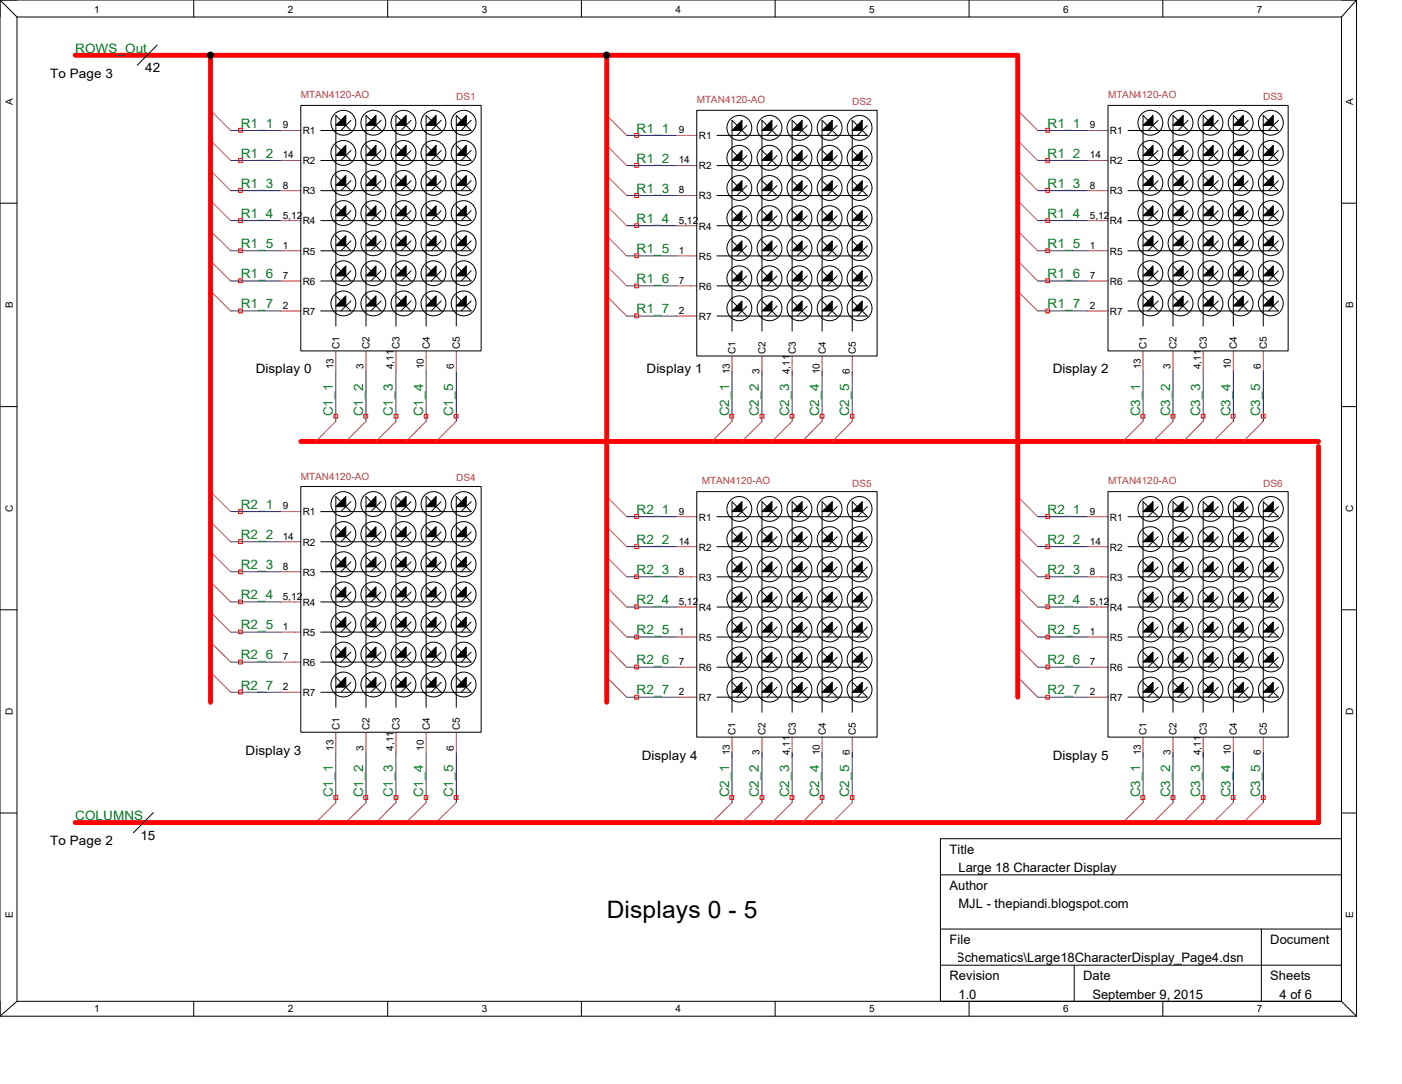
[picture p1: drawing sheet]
<svg xmlns="http://www.w3.org/2000/svg" width="279mm" height="216mm" viewBox="0 0 279 216" stroke-linecap="round" stroke-linejoin="round" font-family="sans-serif">
<path d="M15 11h187.8v127.9M42 11v128.9M120.9 11v128.9M59.9 87.9h202.9M262.8 88.9v74.9h-247.8" fill="none" stroke="#f00" stroke-width=".97"/>
<g fill="none" stroke="#00f" stroke-width=".2">
<path d="M46 26h10M46 32h10M46 38h10M124.9 27h10M124.9 33h10M124.9 38.9h10M206.8 26h10M206.8 32h10M206.8 38h10M46 43.9h10M46 50h10M46 56h10"/>
<path d="M124.9 45h10M124.9 51h10M124.9 56.9h10M206.8 43.9h10M206.8 50h10M206.8 56h10M46 61.9h10M66.9 73.9v10M72.9 73.9v10M78.9 73.9v10M84.9 73.9v10M90.9 73.9v10"/>
<path d="M124.9 62.9h10M145.9 73.9v10M151.8 73.9v10M157.9 73.9v10M163.8 73.9v10M169.8 73.9v10M206.8 61.9h10M227.8 73.9v10M233.8 73.9v10M239.8 73.9v10M245.8 73.9v10M251.8 73.9v10"/>
<path d="M46 101.9h10M46 107.9h10M46 113.9h10M46 119.9h10M124.9 102.9h10M124.9 108.9h10M124.9 114.9h10M206.8 102.9h10M206.8 108.9h10M206.8 114.9h10M46 125.9h10M46 131.9h10"/>
<path d="M46 137.9h10M124.9 120.9h10M124.9 126.9h10M124.9 132.9h10M124.9 138.9h10M206.8 120.9h10M206.8 126.9h10M206.8 132.9h10M206.8 138.9h10M66.9 149.9v10M72.9 149.9v10M78.9 149.9v10"/>
<path d="M84.9 149.9v10M90.9 149.9v10M145.9 149.9v10M151.8 149.9v10M157.9 149.9v10M163.8 149.9v10M169.8 149.9v10M227.8 149.9v10M233.8 149.9v10M239.8 149.9v10M245.8 149.9v10M251.8 149.9v10"/>
</g>
<g fill="none" stroke="#c04040" stroke-width=".2">
<path d="M42 22l4 4M42 28l4 4M42 34l4 4M42 40l4 3.9M56 26h3.9M56 32h3.9M56 38h3.9M120.9 23l4 4M120.9 29l4 4M120.9 35l4 3.9M134.9 27h4M134.9 33h4"/>
<path d="M134.9 38.9h4M202.8 22l4 4M202.8 28l4 4M202.8 34l4 4M202.8 40l4 3.9M216.8 26h4M216.8 32h4M216.8 38h4M42 46l4 4M42 51.9l4 4.1M42 58l4 3.9M56 43.9h3.9"/>
<path d="M56 50h3.9M56 56h3.9M120.9 41l4 4M120.9 46.9l4 4.1M120.9 53l4 3.9M120.9 58.9l4 4M134.9 45h4M134.9 51h4M134.9 56.9h4M202.8 46l4 4M202.8 51.9l4 4.1M202.8 58l4 3.9"/>
<path d="M216.8 43.9h4M216.8 50h4M216.8 56h4M56 61.9h3.9M66.9 69.9v4M72.9 69.9v4M78.9 69.9v4M84.9 69.9v4M90.9 69.9v4M134.9 62.9h4M145.9 71v3.9M151.8 71v3.9"/>
<path d="M157.9 71v3.9M163.8 71v3.9M169.8 71v3.9M216.8 61.9h4M227.8 69.9v4M233.8 69.9v4M239.8 69.9v4M245.8 69.9v4M251.8 69.9v4M42 97.9l4 4M66.9 83.9l-4 4M72.9 83.9l-4 4"/>
<path d="M78.9 83.9l-4 4M84.9 83.9l-4 4M90.9 83.9l-4 4M120.9 98.9l4 4M145.9 83.9l-4 4M151.8 83.9l-3.9 4M157.9 83.9l-4.1 4M163.8 83.9l-3.9 4M169.8 83.9l-3.9 4M202.8 98.9l4 4M227.8 83.9l-4 4M233.8 83.9l-4 4"/>
<path d="M239.8 83.9l-4 4M245.8 83.9l-4 4M251.8 83.9l-4 4M42 103.9l4 4M42 109.9l4 4M42 115.9l4 4M56 101.9h3.9M56 107.9h3.9M56 113.9h3.9M56 119.9h3.9M120.9 104.9l4 4M120.9 110.9l4 4"/>
<path d="M120.9 116.9l4 4M134.9 102.9h4M134.9 108.9h4M134.9 114.9h4M202.8 104.9l4 4M202.8 110.9l4 4M202.8 116.9l4 4M216.8 102.9h4M216.8 108.9h4M216.8 114.9h4M42 121.9l4 4M42 127.9l4 4"/>
<path d="M42 133.9l4 4M56 125.9h3.9M56 131.9h3.9M56 137.9h3.9M120.9 122.9l4 4M120.9 128.9l4 4M120.9 134.9l4 4M134.9 120.9h4M134.9 126.9h4M134.9 132.9h4M134.9 138.9h4M202.8 122.9l4 4"/>
<path d="M202.8 128.9l4 4M202.8 134.9l4 4M216.8 120.9h4M216.8 126.9h4M216.8 132.9h4M216.8 138.9h4M66.9 159.9l-4 3.9M66.9 145.9v4M72.9 159.9l-4 3.9M72.9 145.9v4M78.9 159.9l-4 3.9M78.9 145.9v4"/>
<path d="M84.9 159.9l-4 3.9M84.9 145.9v4M90.9 159.9l-4 3.9M90.9 145.9v4M145.9 146.9v4M145.9 159.9l-4 3.9M151.8 146.9v4M151.8 159.9l-3.9 3.9M157.9 146.9v4M157.9 159.9l-4.1 3.9M163.8 146.9v4M163.8 159.9l-3.9 3.9"/>
<path d="M169.8 146.9v4M169.8 159.9l-3.9 3.9M227.8 146.9v4M227.8 159.9l-4 3.9M233.8 146.9v4M233.8 159.9l-4 3.9M239.8 146.9v4M239.8 159.9l-4 3.9M245.8 146.9v4M245.8 159.9l-4 3.9M251.8 146.9v4M251.8 159.9l-4 3.9"/>
</g>
<g fill="none" stroke="#f00" stroke-width=".2">
<path d="M47.5 25.6h.8v.7h-.8zM47.5 31.6h.8v.7h-.8zM47.5 37.5h.8v.8h-.8zM126.5 26.6h.8v.7h-.8zM126.5 32.6h.8v.7h-.8zM126.5 38.6h.8v.7h-.8zM208.4 25.6h.8v.7h-.8zM208.4 31.6h.8v.7h-.8zM208.4 37.5h.8v.8h-.8zM47.5 43.6h.8v.7h-.8zM47.5 49.6h.8v.7h-.8zM47.5 55.5h.8v.8h-.8z"/>
<path d="M126.5 44.6h.8v.7h-.8zM126.5 50.5h.8v.8h-.8zM126.5 56.6h.8v.7h-.8zM208.4 43.6h.8v.7h-.8zM208.4 49.6h.8v.7h-.8zM208.4 55.5h.8v.8h-.8zM47.5 61.6h.8v.7h-.8zM126.5 62.5h.8v.8h-.8zM208.4 61.6h.8v.7h-.8zM66.5 82.5h.8v.8h-.8zM72.5 82.5h.8v.8h-.8zM78.5 82.5h.8v.8h-.8z"/>
<path d="M84.5 82.5h.8v.8h-.8zM90.5 82.5h.8v.8h-.8zM145.5 82.5h.7v.8h-.7zM151.5 82.5h.7v.8h-.7zM157.4 82.5h.8v.8h-.8zM163.4 82.5h.8v.8h-.8zM169.5 82.5h.7v.8h-.7zM227.4 82.5h.7v.8h-.7zM233.4 82.5h.7v.8h-.7zM239.4 82.5h.7v.8h-.7zM245.4 82.5h.7v.8h-.7zM251.4 82.5h.7v.8h-.7z"/>
<path d="M47.5 101.5h.8v.8h-.8zM47.5 107.5h.8v.7h-.8zM47.5 113.5h.8v.8h-.8zM47.5 119.5h.8v.7h-.8zM126.5 102.5h.8v.8h-.8zM126.5 108.5h.8v.8h-.8zM126.5 114.5h.8v.7h-.8zM208.4 102.5h.8v.8h-.8zM208.4 108.5h.8v.8h-.8zM208.4 114.5h.8v.7h-.8zM47.5 125.5h.8v.7h-.8zM47.5 131.5h.8v.7h-.8z"/>
<path d="M47.5 137.5h.8v.7h-.8zM126.5 120.5h.8v.7h-.8zM126.5 126.5h.8v.8h-.8zM126.5 132.5h.8v.7h-.8zM126.5 138.5h.8v.7h-.8zM208.4 120.5h.8v.7h-.8zM208.4 126.5h.8v.8h-.8zM208.4 132.5h.8v.7h-.8zM208.4 138.5h.8v.7h-.8zM66.5 158.5h.8v.7h-.8zM72.5 158.5h.8v.7h-.8zM78.5 158.5h.8v.7h-.8z"/>
<path d="M84.5 158.5h.8v.7h-.8zM90.5 158.5h.8v.7h-.8zM145.5 158.5h.7v.7h-.7zM151.5 158.5h.7v.7h-.7zM157.4 158.5h.8v.7h-.8zM163.4 158.5h.8v.7h-.8zM169.5 158.5h.7v.7h-.7zM227.4 158.5h.7v.7h-.7zM233.4 158.5h.7v.7h-.7zM239.4 158.5h.7v.7h-.7zM245.4 158.5h.7v.7h-.7zM251.4 158.5h.7v.7h-.7z"/>
</g>
<g fill="none" stroke="#000" stroke-width=".2">
<path d="M0 0h270.3M0 0v202.4M0 0l3.4 3.4M3.4 3.4h263.9M3.4 3.4v196M31.3 9l-4 4M38.6 0v3.4M77.3 0v3.4M115.9 0v3.4M154.5 0v3.4M193.1 0v3.4M231.7 0v3.4"/>
<path d="M267.3 3.4v196M270.3 0v202.4M270.3 0l-3 3.4M59.9 21h36v48.9h-36zM63.9 26h30l-3-3v41.9M66.9 29l3 3M66.9 35l3 3M69.9 26l-3-3v41.9M69.9 24l-2 2M69.9 30l-2 2M69.9 36l-2 2M72.9 29l3 3"/>
<path d="M72.9 35l3 3M75.9 26l-3-3v41.9M75.9 24l-2 2M75.9 30l-2 2M75.9 36l-2 2M78.9 29l3 3M78.9 35l3 3M81.9 26l-3-3v41.9M81.9 24l-2 2M81.9 30l-2 2M81.9 36l-2 2M84.9 35l3 3"/>
<path d="M84.9 29l3 3M87.9 26l-3-3v41.9M87.9 24l-2 2M87.9 30l-2 2M87.9 36l-2 2M90.9 29l3 3h-30M90.9 35l3 3h-30M93.9 24l-2 2M93.9 30l-2 2M93.9 36l-2 2M138.9 22h35.9v48.9h-35.9zM142.9 27h29.9l-3-3v42"/>
<path d="M145.9 30l2.9 3M145.9 36l2.9 2.9M148.8 27l-2.9-3v42M148.8 25l-1.9 2M148.8 31l-1.9 2M148.8 37l-1.9 1.9M151.8 30l3.1 3M151.8 36l3.1 2.9M154.9 27l-3.1-3v42M154.9 25l-2 2M154.9 37l-2 1.9M154.9 31l-2 2"/>
<path d="M157.9 30l3 3M157.9 36l3 2.9M160.9 27l-3-3v42M160.9 25l-2.1 2M160.9 31l-2.1 2M160.9 37l-2.1 1.9M163.8 30l3 3M163.8 36l3 2.9M166.8 27l-3-3v42M166.8 25l-2 2M166.8 31l-2 2M166.8 37l-2 1.9"/>
<path d="M169.8 30l3 3h-29.9M169.8 36l3 2.9h-29.9M172.8 25l-1.9 2M172.8 31l-1.9 2M172.8 37l-1.9 1.9M220.8 21h35.9v48.9h-35.9zM224.8 26h30l-3-3v41.9M227.8 29l3 3M227.8 35l3 3M230.8 26l-3-3v41.9M230.8 24l-2 2M230.8 30l-2 2"/>
<path d="M230.8 36l-2 2M233.8 29l3 3M233.8 35l3 3M236.8 26l-3-3v41.9M236.8 24l-2 2M236.8 30l-2 2M236.8 36l-2 2M239.8 29l3 3M239.8 35l3 3M242.8 26l-3-3v41.9M242.8 24l-2 2M242.8 30l-2 2"/>
<path d="M242.8 36l-2 2M245.8 29l3 3M245.8 35l3 3M248.8 26l-3-3v41.9M248.8 24l-2 2M248.8 30l-2 2M248.8 36l-2 2M251.8 29l3 3h-30M251.8 35l3 3h-30M254.8 24l-2 2M254.8 30l-2 2M254.8 36l-2 2"/>
<path d="M0 40.5h3.4M66.9 41l3 2.9M66.9 46.9l3 3.1M66.9 53l3 3M66.9 58.9l3 3M69.9 42l-2 1.9M69.9 48l-2 2M69.9 59.9l-2 2M69.9 53.9l-2 2.1M72.9 41l3 2.9M72.9 53l3 3M72.9 46.9l3 3.1"/>
<path d="M72.9 58.9l3 3M75.9 53.9l-2 2.1M75.9 42l-2 1.9M75.9 48l-2 2M75.9 59.9l-2 2M78.9 41l3 2.9M78.9 58.9l3 3M78.9 53l3 3M78.9 46.9l3 3.1M81.9 42l-2 1.9M81.9 48l-2 2M81.9 59.9l-2 2"/>
<path d="M81.9 53.9l-2 2.1M84.9 41l3 2.9M84.9 58.9l3 3M84.9 53l3 3M84.9 46.9l3 3.1M87.9 42l-2 1.9M87.9 48l-2 2M87.9 53.9l-2 2.1M87.9 59.9l-2 2M90.9 41l3 2.9h-30M90.9 46.9l3 3.1h-30M90.9 53l3 3h-30"/>
<path d="M90.9 58.9l3 3h-30M93.9 42l-2 1.9M93.9 48l-2 2M93.9 53.9l-2 2.1M93.9 59.9l-2 2M145.9 42l2.9 3M145.9 48l2.9 3M145.9 53.9l2.9 3M145.9 59.9l2.9 3M148.8 43l-1.9 2M148.8 54.9l-1.9 2M148.8 48.9l-1.9 2.1"/>
<path d="M151.8 42l3.1 3M151.8 48l3.1 3M151.8 53.9l3.1 3M151.8 59.9l3.1 3M154.9 43l-2 2M154.9 54.9l-2 2M154.9 48.9l-2 2.1M157.9 48l3 3M157.9 42l3 3M157.9 53.9l3 3M157.9 59.9l3 3M160.9 48.9l-2.1 2.1"/>
<path d="M160.9 43l-2.1 2M160.9 54.9l-2.1 2M163.8 42l3 3M163.8 59.9l3 3M163.8 48l3 3M163.8 53.9l3 3M166.8 43l-2 2M166.8 48.9l-2 2.1M166.8 54.9l-2 2M169.8 42l3 3h-29.9M169.8 53.9l3 3h-29.9M169.8 48l3 3h-29.9"/>
<path d="M169.8 59.9l3 3h-29.9M172.8 43l-1.9 2M172.8 48.9l-1.9 2.1M172.8 54.9l-1.9 2M227.8 41l3 2.9M227.8 46.9l3 3.1M227.8 53l3 3M227.8 58.9l3 3M230.8 53.9l-2 2.1M230.8 42l-2 1.9M230.8 48l-2 2M230.8 59.9l-2 2"/>
<path d="M233.8 41l3 2.9M233.8 46.9l3 3.1M233.8 58.9l3 3M233.8 53l3 3M236.8 42l-2 1.9M236.8 48l-2 2M236.8 59.9l-2 2M236.8 53.9l-2 2.1M239.8 46.9l3 3.1M239.8 41l3 2.9M239.8 58.9l3 3M239.8 53l3 3"/>
<path d="M242.8 42l-2 1.9M242.8 48l-2 2M242.8 59.9l-2 2M242.8 53.9l-2 2.1M245.8 41l3 2.9M245.8 46.9l3 3.1M245.8 53l3 3M245.8 58.9l3 3M248.8 42l-2 1.9M248.8 48l-2 2M248.8 53.9l-2 2.1M248.8 59.9l-2 2"/>
<path d="M251.8 41l3 2.9h-30M251.8 46.9l3 3.1h-30M251.8 53l3 3h-30M251.8 58.9l3 3h-30M254.8 42l-2 1.9M254.8 48l-2 2M254.8 53.9l-2 2.1M254.8 59.9l-2 2M267.3 40.5h3M148.8 61l-1.9 1.9M154.9 61l-2 1.9M160.9 61l-2.1 1.9"/>
<path d="M166.8 61l-2 1.9M172.8 61l-1.9 1.9M0 81h3.4M59.9 96.9h36v48.9h-36zM69.9 99.9l-2 2M75.9 99.9l-2 2M81.9 99.9l-2 2M87.9 99.9l-2 2M93.9 99.9l-2 2M138.9 97.9h35.9v48.9h-35.9zM220.8 97.9h35.9v48.9h-35.9zM267.3 81h3"/>
<path d="M63.9 101.9h30l-3-3v42M66.9 104.9l3 3M66.9 110.9l3 3M66.9 116.9l3 3M69.9 101.9l-3-3v42M69.9 111.9l-2 2M69.9 117.9l-2 2M69.9 105.9l-2 2M72.9 104.9l3 3M72.9 110.9l3 3M72.9 116.9l3 3M75.9 101.9l-3-3v42"/>
<path d="M75.9 105.9l-2 2M75.9 111.9l-2 2M75.9 117.9l-2 2M78.9 104.9l3 3M78.9 110.9l3 3M78.9 116.9l3 3M81.9 101.9l-3-3v42M81.9 105.9l-2 2M81.9 117.9l-2 2M81.9 111.9l-2 2M84.9 104.9l3 3M84.9 110.9l3 3"/>
<path d="M84.9 116.9l3 3M87.9 101.9l-3-3v42M87.9 105.9l-2 2M87.9 111.9l-2 2M87.9 117.9l-2 2M90.9 104.9l3 3h-30M90.9 110.9l3 3h-30M90.9 116.9l3 3h-30M93.9 105.9l-2 2M93.9 111.9l-2 2M93.9 117.9l-2 2M142.9 102.9h29.9l-3-3v42"/>
<path d="M145.9 105.9l2.9 3M145.9 111.9l2.9 3M145.9 117.9l2.9 3M148.8 102.9l-2.9-3v42M148.8 100.9l-1.9 2M148.8 106.9l-1.9 2M148.8 112.9l-1.9 2M148.8 118.9l-1.9 2M151.8 111.9l3.1 3M151.8 105.9l3.1 3M151.8 117.9l3.1 3M154.9 102.9l-3.1-3v42"/>
<path d="M154.9 100.9l-2 2M154.9 112.9l-2 2M154.9 106.9l-2 2M154.9 118.9l-2 2M157.9 117.9l3 3M157.9 105.9l3 3M157.9 111.9l3 3M160.9 102.9l-3-3v42M160.9 100.9l-2.1 2M160.9 106.9l-2.1 2M160.9 118.9l-2.1 2M160.9 112.9l-2.1 2"/>
<path d="M163.8 111.9l3 3M163.8 105.9l3 3M163.8 117.9l3 3M166.8 102.9l-3-3v42M166.8 100.9l-2 2M166.8 106.9l-2 2M166.8 112.9l-2 2M166.8 118.9l-2 2M169.8 111.9l3 3h-29.9M169.8 105.9l3 3h-29.9M169.8 117.9l3 3h-29.9M172.8 100.9l-1.9 2"/>
<path d="M172.8 106.9l-1.9 2M172.8 112.9l-1.9 2M172.8 118.9l-1.9 2M224.8 102.9h30l-3-3v42M227.8 105.9l3 3M227.8 111.9l3 3M227.8 117.9l3 3M230.8 102.9l-3-3v42M230.8 100.9l-2 2M230.8 118.9l-2 2M230.8 106.9l-2 2M230.8 112.9l-2 2"/>
<path d="M233.8 105.9l3 3M233.8 111.9l3 3M233.8 117.9l3 3M236.8 102.9l-3-3v42M236.8 100.9l-2 2M236.8 106.9l-2 2M236.8 112.9l-2 2M236.8 118.9l-2 2M239.8 105.9l3 3M239.8 117.9l3 3M239.8 111.9l3 3M242.8 102.9l-3-3v42"/>
<path d="M242.8 100.9l-2 2M242.8 106.9l-2 2M242.8 112.9l-2 2M242.8 118.9l-2 2M245.8 105.9l3 3M245.8 111.9l3 3M245.8 117.9l3 3M248.8 102.9l-3-3v42M248.8 100.9l-2 2M248.8 106.9l-2 2M248.8 112.9l-2 2M248.8 118.9l-2 2"/>
<path d="M251.8 105.9l3 3h-30M251.8 111.9l3 3h-30M251.8 117.9l3 3h-30M254.8 100.9l-2 2M254.8 106.9l-2 2M254.8 112.9l-2 2M254.8 118.9l-2 2M0 121.5h3.4M66.9 122.9l3 3M66.9 128.9l3 3M66.9 134.9l3 3M69.9 129.9l-2 2"/>
<path d="M69.9 135.9l-2 2M69.9 123.9l-2 2M72.9 122.9l3 3M72.9 128.9l3 3M72.9 134.9l3 3M75.9 123.9l-2 2M75.9 129.9l-2 2M75.9 135.9l-2 2M78.9 128.9l3 3M78.9 122.9l3 3M78.9 134.9l3 3M81.9 129.9l-2 2"/>
<path d="M81.9 123.9l-2 2M81.9 135.9l-2 2M84.9 134.9l3 3M84.9 122.9l3 3M84.9 128.9l3 3M87.9 123.9l-2 2M87.9 129.9l-2 2M87.9 135.9l-2 2M90.9 122.9l3 3h-30M90.9 128.9l3 3h-30M90.9 134.9l3 3h-30M93.9 123.9l-2 2"/>
<path d="M93.9 129.9l-2 2M93.9 135.9l-2 2M145.9 123.9l2.9 3M145.9 129.9l2.9 3M145.9 135.9l2.9 3M148.8 124.9l-1.9 2M148.8 130.9l-1.9 2M148.8 136.9l-1.9 2M151.8 123.9l3.1 3M151.8 129.9l3.1 3M151.8 135.9l3.1 3M154.9 124.9l-2 2"/>
<path d="M154.9 130.9l-2 2M154.9 136.9l-2 2M157.9 123.9l3 3M157.9 129.9l3 3M157.9 135.9l3 3M160.9 124.9l-2.1 2M160.9 130.9l-2.1 2M160.9 136.9l-2.1 2M163.8 129.9l3 3M163.8 123.9l3 3M163.8 135.9l3 3M166.8 124.9l-2 2"/>
<path d="M166.8 130.9l-2 2M166.8 136.9l-2 2M169.8 123.9l3 3h-29.9M169.8 129.9l3 3h-29.9M169.8 135.9l3 3h-29.9M172.8 124.9l-1.9 2M172.8 130.9l-1.9 2M172.8 136.9l-1.9 2M227.8 123.9l3 3M227.8 129.9l3 3M227.8 135.9l3 3M230.8 124.9l-2 2"/>
<path d="M230.8 130.9l-2 2M230.8 136.9l-2 2M233.8 123.9l3 3M233.8 129.9l3 3M233.8 135.9l3 3M236.8 124.9l-2 2M236.8 130.9l-2 2M236.8 136.9l-2 2M239.8 123.9l3 3M239.8 129.9l3 3M239.8 135.9l3 3M242.8 124.9l-2 2"/>
<path d="M242.8 130.9l-2 2M242.8 136.9l-2 2M245.8 123.9l3 3M245.8 135.9l3 3M245.8 129.9l3 3M248.8 124.9l-2 2M248.8 130.9l-2 2M248.8 136.9l-2 2M251.8 123.9l3 3h-30M251.8 129.9l3 3h-30M251.8 135.9l3 3h-30M254.8 124.9l-2 2"/>
<path d="M254.8 130.9l-2 2M254.8 136.9l-2 2M267.3 121.5h3M0 161.9h3.4M30.6 161.8l-4 4.1M187.4 174.2h79.9M267.3 167h-79.9v32.4M267.3 161.9h3M3.4 199.4h263.9M3.4 199.4l-3.4 3M38.6 199.4v3M77.3 199.4v3"/>
<path d="M115.9 199.4v3M154.5 199.4v3M187.4 185h79.9M187.4 192.2h79.9M193.1 199.4v3M214.1 192.2v7.2M231.7 199.4v3M251.4 185v14.4M267.3 199.4l3 3M0 202.4h270.3"/>
<circle cx="68.4" cy="24.4" r="2.48"/>
<circle cx="68.4" cy="30.5" r="2.48"/>
<circle cx="68.4" cy="36.4" r="2.48"/>
<circle cx="74.4" cy="36.4" r="2.48"/>
<circle cx="74.4" cy="24.4" r="2.48"/>
<circle cx="74.4" cy="30.5" r="2.48"/>
<circle cx="80.4" cy="36.4" r="2.48"/>
<circle cx="80.4" cy="30.5" r="2.48"/>
<circle cx="80.4" cy="24.4" r="2.48"/>
<circle cx="86.4" cy="24.4" r="2.48"/>
<circle cx="86.4" cy="30.5" r="2.48"/>
<circle cx="86.4" cy="36.4" r="2.48"/>
<circle cx="92.4" cy="24.4" r="2.48"/>
<circle cx="92.4" cy="30.5" r="2.48"/>
<circle cx="92.4" cy="36.4" r="2.48"/>
<circle cx="147.3" cy="31.4" r="2.48"/>
<circle cx="147.3" cy="37.4" r="2.48"/>
<circle cx="147.3" cy="25.5" r="2.48"/>
<circle cx="153.4" cy="31.4" r="2.48"/>
<circle cx="153.4" cy="37.4" r="2.48"/>
<circle cx="153.4" cy="25.5" r="2.48"/>
<circle cx="159.3" cy="37.4" r="2.48"/>
<circle cx="159.3" cy="31.4" r="2.48"/>
<circle cx="159.3" cy="25.5" r="2.48"/>
<circle cx="165.3" cy="25.5" r="2.48"/>
<circle cx="165.3" cy="37.4" r="2.48"/>
<circle cx="165.3" cy="31.4" r="2.48"/>
<circle cx="171.3" cy="31.4" r="2.48"/>
<circle cx="171.3" cy="25.5" r="2.48"/>
<circle cx="171.3" cy="37.4" r="2.48"/>
<circle cx="229.3" cy="36.4" r="2.48"/>
<circle cx="229.3" cy="24.4" r="2.48"/>
<circle cx="229.3" cy="30.5" r="2.48"/>
<circle cx="235.3" cy="30.5" r="2.48"/>
<circle cx="235.3" cy="36.4" r="2.48"/>
<circle cx="235.3" cy="24.4" r="2.48"/>
<circle cx="241.2" cy="30.5" r="2.48"/>
<circle cx="241.2" cy="36.4" r="2.48"/>
<circle cx="241.2" cy="24.4" r="2.48"/>
<circle cx="247.2" cy="36.4" r="2.48"/>
<circle cx="247.2" cy="24.4" r="2.48"/>
<circle cx="247.2" cy="30.5" r="2.48"/>
<circle cx="253.3" cy="24.4" r="2.48"/>
<circle cx="253.3" cy="36.4" r="2.48"/>
<circle cx="253.3" cy="30.5" r="2.48"/>
<circle cx="68.4" cy="54.4" r="2.48"/>
<circle cx="68.4" cy="42.4" r="2.48"/>
<circle cx="68.4" cy="48.5" r="2.48"/>
<circle cx="74.4" cy="48.5" r="2.48"/>
<circle cx="74.4" cy="54.4" r="2.48"/>
<circle cx="74.4" cy="42.4" r="2.48"/>
<circle cx="80.4" cy="42.4" r="2.48"/>
<circle cx="80.4" cy="54.4" r="2.48"/>
<circle cx="80.4" cy="48.5" r="2.48"/>
<circle cx="86.4" cy="54.4" r="2.48"/>
<circle cx="86.4" cy="42.4" r="2.48"/>
<circle cx="86.4" cy="48.5" r="2.48"/>
<circle cx="92.4" cy="48.5" r="2.48"/>
<circle cx="92.4" cy="54.4" r="2.48"/>
<circle cx="92.4" cy="42.4" r="2.48"/>
<circle cx="147.3" cy="43.5" r="2.48"/>
<circle cx="147.3" cy="49.4" r="2.48"/>
<circle cx="147.3" cy="55.4" r="2.48"/>
<circle cx="153.4" cy="49.4" r="2.48"/>
<circle cx="153.4" cy="43.5" r="2.48"/>
<circle cx="153.4" cy="55.4" r="2.48"/>
<circle cx="159.3" cy="49.4" r="2.48"/>
<circle cx="159.3" cy="55.4" r="2.48"/>
<circle cx="159.3" cy="43.5" r="2.48"/>
<circle cx="165.3" cy="49.4" r="2.48"/>
<circle cx="165.3" cy="43.5" r="2.48"/>
<circle cx="165.3" cy="55.4" r="2.48"/>
<circle cx="171.3" cy="49.4" r="2.48"/>
<circle cx="171.3" cy="55.4" r="2.48"/>
<circle cx="171.3" cy="43.5" r="2.48"/>
<circle cx="229.3" cy="42.4" r="2.48"/>
<circle cx="229.3" cy="48.5" r="2.48"/>
<circle cx="229.3" cy="54.4" r="2.48"/>
<circle cx="235.3" cy="42.4" r="2.48"/>
<circle cx="235.3" cy="48.5" r="2.48"/>
<circle cx="235.3" cy="54.4" r="2.48"/>
<circle cx="241.2" cy="54.4" r="2.48"/>
<circle cx="241.2" cy="42.4" r="2.48"/>
<circle cx="241.2" cy="48.5" r="2.48"/>
<circle cx="247.2" cy="42.4" r="2.48"/>
<circle cx="247.2" cy="48.5" r="2.48"/>
<circle cx="247.2" cy="54.4" r="2.48"/>
<circle cx="253.3" cy="42.4" r="2.48"/>
<circle cx="253.3" cy="48.5" r="2.48"/>
<circle cx="253.3" cy="54.4" r="2.48"/>
<circle cx="68.4" cy="60.4" r="2.48"/>
<circle cx="74.4" cy="60.4" r="2.48"/>
<circle cx="80.4" cy="60.4" r="2.48"/>
<circle cx="86.4" cy="60.4" r="2.48"/>
<circle cx="92.4" cy="60.4" r="2.48"/>
<circle cx="147.3" cy="61.4" r="2.48"/>
<circle cx="153.4" cy="61.4" r="2.48"/>
<circle cx="159.3" cy="61.4" r="2.48"/>
<circle cx="165.3" cy="61.4" r="2.48"/>
<circle cx="171.3" cy="61.4" r="2.48"/>
<circle cx="229.3" cy="60.4" r="2.48"/>
<circle cx="235.3" cy="60.4" r="2.48"/>
<circle cx="241.2" cy="60.4" r="2.48"/>
<circle cx="247.2" cy="60.4" r="2.48"/>
<circle cx="253.3" cy="60.4" r="2.48"/>
<circle cx="68.4" cy="106.4" r="2.48"/>
<circle cx="68.4" cy="100.4" r="2.48"/>
<circle cx="68.4" cy="112.4" r="2.48"/>
<circle cx="68.4" cy="118.4" r="2.48"/>
<circle cx="74.4" cy="100.4" r="2.48"/>
<circle cx="74.4" cy="112.4" r="2.48"/>
<circle cx="74.4" cy="106.4" r="2.48"/>
<circle cx="74.4" cy="118.4" r="2.48"/>
<circle cx="80.4" cy="100.4" r="2.48"/>
<circle cx="80.4" cy="118.4" r="2.48"/>
<circle cx="80.4" cy="112.4" r="2.48"/>
<circle cx="80.4" cy="106.4" r="2.48"/>
<circle cx="86.4" cy="112.4" r="2.48"/>
<circle cx="86.4" cy="118.4" r="2.48"/>
<circle cx="86.4" cy="106.4" r="2.48"/>
<circle cx="86.4" cy="100.4" r="2.48"/>
<circle cx="92.4" cy="112.4" r="2.48"/>
<circle cx="92.4" cy="118.4" r="2.48"/>
<circle cx="92.4" cy="106.4" r="2.48"/>
<circle cx="92.4" cy="100.4" r="2.48"/>
<circle cx="147.3" cy="113.4" r="2.48"/>
<circle cx="147.3" cy="101.4" r="2.48"/>
<circle cx="147.3" cy="107.4" r="2.48"/>
<circle cx="147.3" cy="119.4" r="2.48"/>
<circle cx="153.4" cy="113.4" r="2.48"/>
<circle cx="153.4" cy="119.4" r="2.48"/>
<circle cx="153.4" cy="107.4" r="2.48"/>
<circle cx="153.4" cy="101.4" r="2.48"/>
<circle cx="159.3" cy="113.4" r="2.48"/>
<circle cx="159.3" cy="101.4" r="2.48"/>
<circle cx="159.3" cy="119.4" r="2.48"/>
<circle cx="159.3" cy="107.4" r="2.48"/>
<circle cx="165.3" cy="119.4" r="2.48"/>
<circle cx="165.3" cy="101.4" r="2.48"/>
<circle cx="165.3" cy="107.4" r="2.48"/>
<circle cx="165.3" cy="113.4" r="2.48"/>
<circle cx="171.3" cy="101.4" r="2.48"/>
<circle cx="171.3" cy="119.4" r="2.48"/>
<circle cx="171.3" cy="113.4" r="2.48"/>
<circle cx="171.3" cy="107.4" r="2.48"/>
<circle cx="229.3" cy="119.4" r="2.48"/>
<circle cx="229.3" cy="101.4" r="2.48"/>
<circle cx="229.3" cy="113.4" r="2.48"/>
<circle cx="229.3" cy="107.4" r="2.48"/>
<circle cx="235.3" cy="113.4" r="2.48"/>
<circle cx="235.3" cy="101.4" r="2.48"/>
<circle cx="235.3" cy="119.4" r="2.48"/>
<circle cx="235.3" cy="107.4" r="2.48"/>
<circle cx="241.2" cy="119.4" r="2.48"/>
<circle cx="241.2" cy="107.4" r="2.48"/>
<circle cx="241.2" cy="101.4" r="2.48"/>
<circle cx="241.2" cy="113.4" r="2.48"/>
<circle cx="247.2" cy="107.4" r="2.48"/>
<circle cx="247.2" cy="101.4" r="2.48"/>
<circle cx="247.2" cy="119.4" r="2.48"/>
<circle cx="247.2" cy="113.4" r="2.48"/>
<circle cx="253.3" cy="107.4" r="2.48"/>
<circle cx="253.3" cy="101.4" r="2.48"/>
<circle cx="253.3" cy="113.4" r="2.48"/>
<circle cx="253.3" cy="119.4" r="2.48"/>
<circle cx="68.4" cy="130.4" r="2.48"/>
<circle cx="68.4" cy="124.4" r="2.48"/>
<circle cx="68.4" cy="136.3" r="2.48"/>
<circle cx="74.4" cy="130.4" r="2.48"/>
<circle cx="74.4" cy="124.4" r="2.48"/>
<circle cx="74.4" cy="136.3" r="2.48"/>
<circle cx="80.4" cy="130.4" r="2.48"/>
<circle cx="80.4" cy="124.4" r="2.48"/>
<circle cx="80.4" cy="136.3" r="2.48"/>
<circle cx="86.4" cy="130.4" r="2.48"/>
<circle cx="86.4" cy="124.4" r="2.48"/>
<circle cx="86.4" cy="136.3" r="2.48"/>
<circle cx="92.4" cy="130.4" r="2.48"/>
<circle cx="92.4" cy="136.3" r="2.48"/>
<circle cx="92.4" cy="124.4" r="2.48"/>
<circle cx="147.3" cy="137.4" r="2.48"/>
<circle cx="147.3" cy="125.4" r="2.48"/>
<circle cx="147.3" cy="131.3" r="2.48"/>
<circle cx="153.4" cy="137.4" r="2.48"/>
<circle cx="153.4" cy="125.4" r="2.48"/>
<circle cx="153.4" cy="131.3" r="2.48"/>
<circle cx="159.3" cy="131.3" r="2.48"/>
<circle cx="159.3" cy="125.4" r="2.48"/>
<circle cx="159.3" cy="137.4" r="2.48"/>
<circle cx="165.3" cy="125.4" r="2.48"/>
<circle cx="165.3" cy="131.3" r="2.48"/>
<circle cx="165.3" cy="137.4" r="2.48"/>
<circle cx="171.3" cy="125.4" r="2.48"/>
<circle cx="171.3" cy="131.3" r="2.48"/>
<circle cx="171.3" cy="137.4" r="2.48"/>
<circle cx="229.3" cy="137.4" r="2.48"/>
<circle cx="229.3" cy="125.4" r="2.48"/>
<circle cx="229.3" cy="131.3" r="2.48"/>
<circle cx="235.3" cy="131.3" r="2.48"/>
<circle cx="235.3" cy="125.4" r="2.48"/>
<circle cx="235.3" cy="137.4" r="2.48"/>
<circle cx="241.2" cy="125.4" r="2.48"/>
<circle cx="241.2" cy="131.3" r="2.48"/>
<circle cx="241.2" cy="137.4" r="2.48"/>
<circle cx="247.2" cy="137.4" r="2.48"/>
<circle cx="247.2" cy="125.4" r="2.48"/>
<circle cx="247.2" cy="131.3" r="2.48"/>
<circle cx="253.3" cy="131.3" r="2.48"/>
<circle cx="253.3" cy="125.4" r="2.48"/>
<circle cx="253.3" cy="137.4" r="2.48"/>
</g>
<g fill="#000" stroke="#000" stroke-width=".2">
<path d="M66.9 25l2-2v2zM68.9 29v2h-2zM66.9 37l2-2v2zM72.9 25l2-2v2zM74.9 29v2h-2zM72.9 37l2-2v2zM78.9 25l2-2v2zM78.9 31l2-2v2zM78.9 37l2-2v2zM84.9 25l2-2v2zM86.9 29v2h-2zM84.9 37l2-2v2z"/>
<path d="M90.9 25l2-2v2zM92.9 29v2h-2zM90.9 37l2-2v2zM147.9 24v2h-2zM145.9 32l2-2v2zM145.9 38l2-2v2zM153.8 24v2h-2zM151.8 32l2-2v2zM151.8 38l2-2v2zM159.9 24v2h-2zM159.9 30v2h-2zM159.9 36v2h-2z"/>
<path d="M165.9 24v2h-2.1zM163.8 32l2.1-2v2zM163.8 38l2.1-2v2zM171.8 24v2h-2zM169.8 32l2-2v2zM169.8 38l2-2v2zM229.8 23v2h-2zM229.8 29v2h-2zM229.8 35v2h-2zM233.8 25l2-2v2zM235.8 29v2h-2zM233.8 37l2-2v2z"/>
<path d="M239.8 25l2-2v2zM241.8 29v2h-2zM239.8 37l2-2v2zM247.8 23v2h-2zM247.8 29v2h-2zM247.8 35v2h-2zM253.7 23v2h-1.9zM253.7 29v2h-1.9zM253.7 35v2h-1.9zM66.9 43l2-2v2zM66.9 48.9l2-2v2zM66.9 54.9l2-1.9v1.9z"/>
<path d="M72.9 43l2-2v2zM72.9 48.9l2-2v2zM72.9 54.9l2-1.9v1.9zM78.9 43l2-2v2zM78.9 48.9l2-2v2zM78.9 54.9l2-1.9v1.9zM84.9 43l2-2v2zM84.9 48.9l2-2v2zM84.9 54.9l2-1.9v1.9zM90.9 43l2-2v2zM90.9 48.9l2-2v2zM90.9 54.9l2-1.9v1.9z"/>
<path d="M145.9 43.9l2-1.9v1.9zM145.9 50l2-2v2zM147.9 53.9v2.1h-2zM151.8 43.9l2-1.9v1.9zM151.8 50l2-2v2zM153.8 53.9v2.1h-2zM159.9 42v1.9h-2zM159.9 48v2h-2zM159.9 53.9v2.1h-2zM163.8 43.9l2.1-1.9v1.9zM163.8 50l2.1-2v2zM165.9 53.9v2.1h-2.1z"/>
<path d="M169.8 43.9l2-1.9v1.9zM169.8 50l2-2v2zM171.8 53.9v2.1h-2zM229.8 41v2h-2zM229.8 46.9v2h-2zM229.8 53v1.9h-2zM233.8 43l2-2v2zM233.8 48.9l2-2v2zM233.8 54.9l2-1.9v1.9zM239.8 43l2-2v2zM239.8 48.9l2-2v2zM239.8 54.9l2-1.9v1.9z"/>
<path d="M247.8 41v2h-2zM247.8 46.9v2h-2zM247.8 53v1.9h-2zM253.7 41v2h-1.9zM253.7 46.9v2h-1.9zM253.7 53v1.9h-1.9zM68.9 58.9v2.1h-2zM74.9 58.9v2.1h-2zM78.9 61l2-2.1v2.1zM86.9 58.9v2.1h-2zM92.9 58.9v2.1h-2zM145.9 61.9l2-2v2z"/>
<path d="M151.8 61.9l2-2v2zM159.9 59.9v2h-2zM163.8 61.9l2.1-2v2zM169.8 61.9l2-2v2zM229.8 58.9v2.1h-2zM233.8 61l2-2.1v2.1zM241.8 58.9v2.1h-2zM247.8 58.9v2.1h-2zM253.7 58.9v2.1h-1.9zM68.9 98.9v2h-2zM66.9 106.9l2-2v2zM66.9 112.9l2-2v2z"/>
<path d="M66.9 118.9l2-2v2zM74.9 98.9v2h-2zM72.9 106.9l2-2v2zM72.9 112.9l2-2v2zM72.9 118.9l2-2v2zM78.9 100.9l2-2v2zM78.9 106.9l2-2v2zM78.9 112.9l2-2v2zM78.9 118.9l2-2v2zM86.9 98.9v2h-2zM84.9 106.9l2-2v2zM84.9 112.9l2-2v2z"/>
<path d="M84.9 118.9l2-2v2zM92.9 98.9v2h-2zM90.9 106.9l2-2v2zM90.9 112.9l2-2v2zM90.9 118.9l2-2v2zM145.9 101.9l2-2v2zM145.9 107.9l2-2v2zM145.9 113.9l2-2v2zM145.9 119.9l2-2v2zM151.8 101.9l2-2v2zM151.8 107.9l2-2v2zM151.8 113.9l2-2v2z"/>
<path d="M151.8 119.9l2-2v2zM159.9 99.9v2h-2zM159.9 105.9v2h-2zM159.9 111.9v2h-2zM159.9 117.9v2h-2zM163.8 101.9l2.1-2v2zM163.8 107.9l2.1-2v2zM163.8 113.9l2.1-2v2zM163.8 119.9l2.1-2v2zM169.8 101.9l2-2v2zM169.8 107.9l2-2v2zM169.8 113.9l2-2v2z"/>
<path d="M169.8 119.9l2-2v2zM229.8 99.9v2h-2zM229.8 105.9v2h-2zM229.8 111.9v2h-2zM229.8 117.9v2h-2zM233.8 101.9l2-2v2zM233.8 107.9l2-2v2zM233.8 113.9l2-2v2zM233.8 119.9l2-2v2zM239.8 101.9l2-2v2zM239.8 107.9l2-2v2zM239.8 113.9l2-2v2z"/>
<path d="M239.8 119.9l2-2v2zM247.8 99.9v2h-2zM247.8 105.9v2h-2zM247.8 111.9v2h-2zM247.8 117.9v2h-2zM253.7 99.9v2h-1.9zM253.7 105.9v2h-1.9zM253.7 111.9v2h-1.9zM253.7 117.9v2h-1.9zM66.9 124.9l2-2v2zM68.9 128.9v2h-2zM68.9 134.9v2h-2z"/>
<path d="M72.9 124.9l2-2v2zM74.9 128.9v2h-2zM74.9 134.9v2h-2zM78.9 124.9l2-2v2zM78.9 130.9l2-2v2zM78.9 136.9l2-2v2zM84.9 124.9l2-2v2zM86.9 128.9v2h-2zM84.9 136.9l2-2v2zM90.9 124.9l2-2v2zM92.9 128.9v2h-2zM92.9 134.9v2h-2z"/>
<path d="M147.9 123.9v2h-2zM145.9 131.9l2-2v2zM145.9 137.9l2-2v2zM153.8 123.9v2h-2zM151.8 131.9l2-2v2zM151.8 137.9l2-2v2zM159.9 123.9v2h-2zM159.9 129.9v2h-2zM159.9 135.9v2h-2zM163.8 125.9l2.1-2v2zM163.8 131.9l2.1-2v2zM163.8 137.9l2.1-2v2z"/>
<path d="M171.8 123.9v2h-2zM169.8 131.9l2-2v2zM169.8 137.9l2-2v2zM229.8 123.9v2h-2zM229.8 129.9v2h-2zM229.8 135.9v2h-2zM233.8 125.9l2-2v2zM233.8 131.9l2-2v2zM233.8 137.9l2-2v2zM241.8 123.9v2h-2zM239.8 131.9l2-2v2zM239.8 137.9l2-2v2z"/>
<path d="M247.8 123.9v2h-2zM247.8 129.9v2h-2zM247.8 135.9v2h-2zM253.7 123.9v2h-1.9zM253.7 129.9v2h-1.9zM253.7 135.9v2h-1.9z"/>
<circle cx="41.9" cy="11" r=".6"/>
<circle cx="120.9" cy="11" r=".61"/>
</g>
<text font-size="4.8" x="120.9" y="182.8">Displays 0 - 5</text>
<g font-size="2.6" fill="#008020">
<text x="15" y="10.5">ROWS_Out</text>
<text x="48" y="25.4">R1_1</text>
<text x="126.9" y="26.4">R1_1</text>
<text x="208.8" y="25.4">R1_1</text>
<text x="48" y="31.4">R1_2</text>
<text x="126.9" y="32.4">R1_2</text>
<text x="208.8" y="31.4">R1_2</text>
<text x="48" y="37.4">R1_3</text>
<text x="126.9" y="38.4">R1_3</text>
<text x="208.8" y="37.4">R1_3</text>
<text x="48" y="43.4">R1_4</text>
<text x="126.9" y="44.4">R1_4</text>
<text x="208.8" y="43.4">R1_4</text>
<text x="48" y="49.4">R1_5</text>
<text x="126.9" y="50.4">R1_5</text>
<text x="208.8" y="49.4">R1_5</text>
<text x="48" y="55.4">R1_6</text>
<text x="126.9" y="56.4">R1_6</text>
<text x="208.8" y="55.4">R1_6</text>
<text x="48" y="61.4">R1_7</text>
<text x="126.9" y="62.4">R1_7</text>
<text x="208.8" y="61.4">R1_7</text>
<text x="66.3" y="82.9" transform="rotate(-90 66.3 82.9)">C1_1</text>
<text x="72.3" y="82.9" transform="rotate(-90 72.3 82.9)">C1_2</text>
<text x="78.3" y="82.9" transform="rotate(-90 78.3 82.9)">C1_3</text>
<text x="84.3" y="82.9" transform="rotate(-90 84.3 82.9)">C1_4</text>
<text x="90.3" y="82.9" transform="rotate(-90 90.3 82.9)">C1_5</text>
<text x="145.3" y="82.9" transform="rotate(-90 145.3 82.9)">C2_1</text>
<text x="151.3" y="82.9" transform="rotate(-90 151.3 82.9)">C2_2</text>
<text x="157.3" y="82.9" transform="rotate(-90 157.3 82.9)">C2_3</text>
<text x="163.2" y="82.9" transform="rotate(-90 163.2 82.9)">C2_4</text>
<text x="169.2" y="82.9" transform="rotate(-90 169.2 82.9)">C2_5</text>
<text x="227.2" y="82.9" transform="rotate(-90 227.2 82.9)">C3_1</text>
<text x="233.2" y="82.9" transform="rotate(-90 233.2 82.9)">C3_2</text>
<text x="239.2" y="82.9" transform="rotate(-90 239.2 82.9)">C3_3</text>
<text x="245.2" y="82.9" transform="rotate(-90 245.2 82.9)">C3_4</text>
<text x="251.2" y="82.9" transform="rotate(-90 251.2 82.9)">C3_5</text>
<text x="48" y="101.3">R2_1</text>
<text x="48" y="107.4">R2_2</text>
<text x="126.9" y="102.4">R2_1</text>
<text x="208.8" y="102.4">R2_1</text>
<text x="48" y="113.3">R2_3</text>
<text x="126.9" y="108.3">R2_2</text>
<text x="208.8" y="108.3">R2_2</text>
<text x="48" y="119.3">R2_4</text>
<text x="126.9" y="114.3">R2_3</text>
<text x="208.8" y="114.3">R2_3</text>
<text x="48" y="125.3">R2_5</text>
<text x="126.9" y="120.4">R2_4</text>
<text x="208.8" y="120.4">R2_4</text>
<text x="48" y="131.3">R2_6</text>
<text x="126.9" y="126.3">R2_5</text>
<text x="208.8" y="126.3">R2_5</text>
<text x="48" y="137.3">R2_7</text>
<text x="126.9" y="132.3">R2_6</text>
<text x="208.8" y="132.3">R2_6</text>
<text x="126.9" y="138.3">R2_7</text>
<text x="208.8" y="138.3">R2_7</text>
<text x="66.3" y="158.8" transform="rotate(-90 66.3 158.8)">C1_1</text>
<text x="72.3" y="158.8" transform="rotate(-90 72.3 158.8)">C1_2</text>
<text x="78.3" y="158.8" transform="rotate(-90 78.3 158.8)">C1_3</text>
<text x="84.3" y="158.8" transform="rotate(-90 84.3 158.8)">C1_4</text>
<text x="90.3" y="158.8" transform="rotate(-90 90.3 158.8)">C1_5</text>
<text x="145.3" y="158.8" transform="rotate(-90 145.3 158.8)">C2_1</text>
<text x="151.3" y="158.8" transform="rotate(-90 151.3 158.8)">C2_2</text>
<text x="157.3" y="158.8" transform="rotate(-90 157.3 158.8)">C2_3</text>
<text x="163.2" y="158.8" transform="rotate(-90 163.2 158.8)">C2_4</text>
<text x="169.2" y="158.8" transform="rotate(-90 169.2 158.8)">C2_5</text>
<text x="227.2" y="158.8" transform="rotate(-90 227.2 158.8)">C3_1</text>
<text x="233.2" y="158.8" transform="rotate(-90 233.2 158.8)">C3_2</text>
<text x="239.2" y="158.8" transform="rotate(-90 239.2 158.8)">C3_3</text>
<text x="245.2" y="158.8" transform="rotate(-90 245.2 158.8)">C3_4</text>
<text x="251.2" y="158.8" transform="rotate(-90 251.2 158.8)">C3_5</text>
<text x="15" y="163.3">COLUMNS</text>
</g>
<g font-size="2.6">
<text x="10" y="15.5">To Page 3</text>
<text x="29" y="14.4">42</text>
<text x="51" y="74.4">Display 0</text>
<text x="128.9" y="74.4">Display 1</text>
<text x="209.8" y="74.4">Display 2</text>
<text x="48.9" y="150.3">Display 3</text>
<text x="127.9" y="151.3">Display 4</text>
<text x="209.8" y="151.3">Display 5</text>
<text x="28" y="167.3">15</text>
<text x="10" y="168.3">To Page 2</text>
<text x="189.2" y="170.1">Title</text>
<text x="191" y="173.7">Large 18 Character Display</text>
<text x="189.2" y="177.3">Author</text>
<text x="191" y="180.9">MJL - thepiandi.blogspot.com</text>
<text x="102.7" y="191.7">D:\Marty\Documents\Ra~Arduino\Large 18 Character Display\DisplayBoard_Schematics\Large18CharacterDisplay_Page4.dsn</text>
<text x="189.2" y="188.1">File</text>
<text x="253.2" y="188.1">Document</text>
<text x="189.2" y="195.3">Revision</text>
<text x="215.9" y="195.3">Date</text>
<text x="253.2" y="195.3">Sheets</text>
<text x="191" y="198.9">1.0</text>
<text x="217.7" y="198.9">September 9, 2015</text>
<text x="255" y="198.9">4 of 6</text>
</g>
<g font-size="2">
<text x="18.8" y="2.6">1</text>
<text x="57.4" y="2.6">2</text>
<text x="96" y="2.6">3</text>
<text x="134.6" y="2.6">4</text>
<text x="173.2" y="2.6">5</text>
<text x="211.9" y="2.6">6</text>
<text x="250.5" y="2.6">7</text>
<text x="2.5" y="20.9" transform="rotate(-90 2.5 20.9)">A</text>
<text x="269.7" y="20.9" transform="rotate(-90 269.7 20.9)">A</text>
<text x="56.3" y="25.6">9</text>
<text x="60.3" y="26.7">R1</text>
<text x="135.3" y="26.5">9</text>
<text x="139.3" y="27.7">R1</text>
<text x="217.2" y="25.6">9</text>
<text x="221.2" y="26.7">R1</text>
<text x="56.3" y="31.5">14</text>
<text x="60.3" y="32.7">R2</text>
<text x="135.3" y="32.6">14</text>
<text x="139.3" y="33.7">R2</text>
<text x="217.2" y="31.5">14</text>
<text x="221.2" y="32.7">R2</text>
<text x="56.3" y="37.5">8</text>
<text x="60.3" y="38.7">R3</text>
<text x="135.3" y="38.5">8</text>
<text x="139.3" y="39.7">R3</text>
<text x="217.2" y="37.5">8</text>
<text x="221.2" y="38.7">R3</text>
<text x="56.3" y="43.5">5,12</text>
<text x="60.3" y="44.7">R4</text>
<text x="135.3" y="44.5">5,12</text>
<text x="139.3" y="45.7">R4</text>
<text x="217.2" y="43.5">5,12</text>
<text x="221.2" y="44.7">R4</text>
<text x="56.3" y="49.5">1</text>
<text x="60.3" y="50.7">R5</text>
<text x="135.3" y="50.5">1</text>
<text x="139.3" y="51.7">R5</text>
<text x="217.2" y="49.5">1</text>
<text x="221.2" y="50.7">R5</text>
<text x="56.3" y="55.5">7</text>
<text x="60.3" y="56.7">R6</text>
<text x="135.3" y="56.5">7</text>
<text x="139.3" y="57.7">R6</text>
<text x="217.2" y="55.5">7</text>
<text x="221.2" y="56.7">R6</text>
<text x="2.5" y="61.4" transform="rotate(-90 2.5 61.4)">B</text>
<text x="56.3" y="61.5">2</text>
<text x="60.3" y="62.7">R7</text>
<text x="135.3" y="62.5">2</text>
<text x="139.3" y="63.7">R7</text>
<text x="217.2" y="61.5">2</text>
<text x="221.2" y="62.7">R7</text>
<text x="269.7" y="61.4" transform="rotate(-90 269.7 61.4)">B</text>
<text x="67.6" y="69.6" transform="rotate(-90 67.6 69.6)">C1</text>
<text x="73.7" y="69.6" transform="rotate(-90 73.7 69.6)">C2</text>
<text x="79.6" y="69.6" transform="rotate(-90 79.6 69.6)">C3</text>
<text x="85.6" y="69.6" transform="rotate(-90 85.6 69.6)">C4</text>
<text x="91.6" y="69.6" transform="rotate(-90 91.6 69.6)">C5</text>
<text x="146.6" y="70.5" transform="rotate(-90 146.6 70.5)">C1</text>
<text x="152.6" y="70.5" transform="rotate(-90 152.6 70.5)">C2</text>
<text x="158.6" y="70.5" transform="rotate(-90 158.6 70.5)">C3</text>
<text x="164.5" y="70.5" transform="rotate(-90 164.5 70.5)">C4</text>
<text x="170.6" y="70.5" transform="rotate(-90 170.6 70.5)">C5</text>
<text x="228.5" y="69.6" transform="rotate(-90 228.5 69.6)">C1</text>
<text x="234.5" y="69.6" transform="rotate(-90 234.5 69.6)">C2</text>
<text x="240.5" y="69.6" transform="rotate(-90 240.5 69.6)">C3</text>
<text x="246.5" y="69.6" transform="rotate(-90 246.5 69.6)">C4</text>
<text x="252.5" y="69.6" transform="rotate(-90 252.5 69.6)">C5</text>
<text x="66.5" y="73.5" transform="rotate(-90 66.5 73.5)">13</text>
<text x="72.5" y="73.5" transform="rotate(-90 72.5 73.5)">3</text>
<text x="78.4" y="73.5" transform="rotate(-90 78.4 73.5)">4,11</text>
<text x="84.5" y="73.5" transform="rotate(-90 84.5 73.5)">10</text>
<text x="90.5" y="73.5" transform="rotate(-90 90.5 73.5)">6</text>
<text x="145.4" y="74.5" transform="rotate(-90 145.4 74.5)">13</text>
<text x="151.4" y="74.5" transform="rotate(-90 151.4 74.5)">3</text>
<text x="157.4" y="74.5" transform="rotate(-90 157.4 74.5)">4,11</text>
<text x="163.4" y="74.5" transform="rotate(-90 163.4 74.5)">10</text>
<text x="169.4" y="74.5" transform="rotate(-90 169.4 74.5)">6</text>
<text x="227.3" y="73.5" transform="rotate(-90 227.3 73.5)">13</text>
<text x="233.3" y="73.5" transform="rotate(-90 233.3 73.5)">3</text>
<text x="239.3" y="73.5" transform="rotate(-90 239.3 73.5)">4,11</text>
<text x="245.3" y="73.5" transform="rotate(-90 245.3 73.5)">10</text>
<text x="251.3" y="73.5" transform="rotate(-90 251.3 73.5)">6</text>
<text x="2.5" y="101.9" transform="rotate(-90 2.5 101.9)">C</text>
<text x="56.3" y="101.5">9</text>
<text x="269.7" y="101.9" transform="rotate(-90 269.7 101.9)">C</text>
<text x="56.3" y="107.5">14</text>
<text x="60.3" y="102.7">R1</text>
<text x="135.3" y="102.5">9</text>
<text x="139.3" y="103.7">R1</text>
<text x="217.2" y="102.5">9</text>
<text x="221.2" y="103.7">R1</text>
<text x="56.3" y="113.5">8</text>
<text x="60.3" y="108.7">R2</text>
<text x="135.3" y="108.5">14</text>
<text x="139.3" y="109.6">R2</text>
<text x="217.2" y="108.5">14</text>
<text x="221.2" y="109.6">R2</text>
<text x="56.3" y="119.5">5,12</text>
<text x="60.3" y="114.6">R3</text>
<text x="135.3" y="114.5">8</text>
<text x="139.3" y="115.7">R3</text>
<text x="217.2" y="114.5">8</text>
<text x="221.2" y="115.7">R3</text>
<text x="56.3" y="125.5">1</text>
<text x="60.3" y="120.6">R4</text>
<text x="135.3" y="120.5">5,12</text>
<text x="139.3" y="121.6">R4</text>
<text x="217.2" y="120.5">5,12</text>
<text x="221.2" y="121.6">R4</text>
<text x="56.3" y="131.4">7</text>
<text x="60.3" y="126.6">R5</text>
<text x="135.3" y="126.4">1</text>
<text x="139.3" y="127.6">R5</text>
<text x="217.2" y="126.4">1</text>
<text x="221.2" y="127.6">R5</text>
<text x="56.3" y="137.5">2</text>
<text x="60.3" y="132.6">R6</text>
<text x="135.3" y="132.5">7</text>
<text x="139.3" y="133.6">R6</text>
<text x="217.2" y="132.5">7</text>
<text x="221.2" y="133.6">R6</text>
<text x="2.5" y="142.4" transform="rotate(-90 2.5 142.4)">D</text>
<text x="60.3" y="138.6">R7</text>
<text x="135.3" y="138.4">2</text>
<text x="139.3" y="139.6">R7</text>
<text x="217.2" y="138.4">2</text>
<text x="221.2" y="139.6">R7</text>
<text x="269.7" y="142.4" transform="rotate(-90 269.7 142.4)">D</text>
<text x="66.5" y="149.5" transform="rotate(-90 66.5 149.5)">13</text>
<text x="67.6" y="145.5" transform="rotate(-90 67.6 145.5)">C1</text>
<text x="72.5" y="149.5" transform="rotate(-90 72.5 149.5)">3</text>
<text x="73.7" y="145.5" transform="rotate(-90 73.7 145.5)">C2</text>
<text x="78.4" y="149.5" transform="rotate(-90 78.4 149.5)">4,11</text>
<text x="79.6" y="145.5" transform="rotate(-90 79.6 145.5)">C3</text>
<text x="84.5" y="149.5" transform="rotate(-90 84.5 149.5)">10</text>
<text x="85.6" y="145.5" transform="rotate(-90 85.6 145.5)">C4</text>
<text x="90.5" y="149.5" transform="rotate(-90 90.5 149.5)">6</text>
<text x="91.6" y="145.5" transform="rotate(-90 91.6 145.5)">C5</text>
<text x="146.6" y="146.5" transform="rotate(-90 146.6 146.5)">C1</text>
<text x="152.6" y="146.5" transform="rotate(-90 152.6 146.5)">C2</text>
<text x="158.6" y="146.5" transform="rotate(-90 158.6 146.5)">C3</text>
<text x="164.5" y="146.5" transform="rotate(-90 164.5 146.5)">C4</text>
<text x="170.6" y="146.5" transform="rotate(-90 170.6 146.5)">C5</text>
<text x="228.5" y="146.5" transform="rotate(-90 228.5 146.5)">C1</text>
<text x="234.5" y="146.5" transform="rotate(-90 234.5 146.5)">C2</text>
<text x="240.5" y="146.5" transform="rotate(-90 240.5 146.5)">C3</text>
<text x="246.5" y="146.5" transform="rotate(-90 246.5 146.5)">C4</text>
<text x="252.5" y="146.5" transform="rotate(-90 252.5 146.5)">C5</text>
<text x="145.4" y="150.5" transform="rotate(-90 145.4 150.5)">13</text>
<text x="151.4" y="150.5" transform="rotate(-90 151.4 150.5)">3</text>
<text x="157.4" y="150.5" transform="rotate(-90 157.4 150.5)">4,11</text>
<text x="163.4" y="150.5" transform="rotate(-90 163.4 150.5)">10</text>
<text x="169.4" y="150.5" transform="rotate(-90 169.4 150.5)">6</text>
<text x="227.3" y="150.5" transform="rotate(-90 227.3 150.5)">13</text>
<text x="233.3" y="150.5" transform="rotate(-90 233.3 150.5)">3</text>
<text x="239.3" y="150.5" transform="rotate(-90 239.3 150.5)">4,11</text>
<text x="245.3" y="150.5" transform="rotate(-90 245.3 150.5)">10</text>
<text x="251.3" y="150.5" transform="rotate(-90 251.3 150.5)">6</text>
<text x="2.5" y="182.8" transform="rotate(-90 2.5 182.8)">E</text>
<text x="269.7" y="182.8" transform="rotate(-90 269.7 182.8)">E</text>
<text x="18.8" y="201.6">1</text>
<text x="57.4" y="201.6">2</text>
<text x="96" y="201.6">3</text>
<text x="134.6" y="201.6">4</text>
<text x="173.2" y="201.6">5</text>
<text x="211.9" y="201.6">6</text>
<text x="250.5" y="201.6">7</text>
</g>
<g font-size="2" fill="#c04040">
<text x="59.9" y="19.6">MTAN4120-AO</text>
<text x="90.9" y="19.9">DS1</text>
<text x="138.9" y="20.6">MTAN4120-AO</text>
<text x="169.8" y="21">DS2</text>
<text x="220.8" y="19.6">MTAN4120-AO</text>
<text x="251.8" y="19.9">DS3</text>
<text x="59.9" y="95.5">MTAN4120-AO</text>
<text x="90.9" y="95.9">DS4</text>
<text x="139.9" y="96.5">MTAN4120-AO</text>
<text x="169.8" y="96.9">DS5</text>
<text x="220.8" y="96.5">MTAN4120-AO</text>
<text x="251.8" y="96.9">DS6</text>
</g>
</svg>
